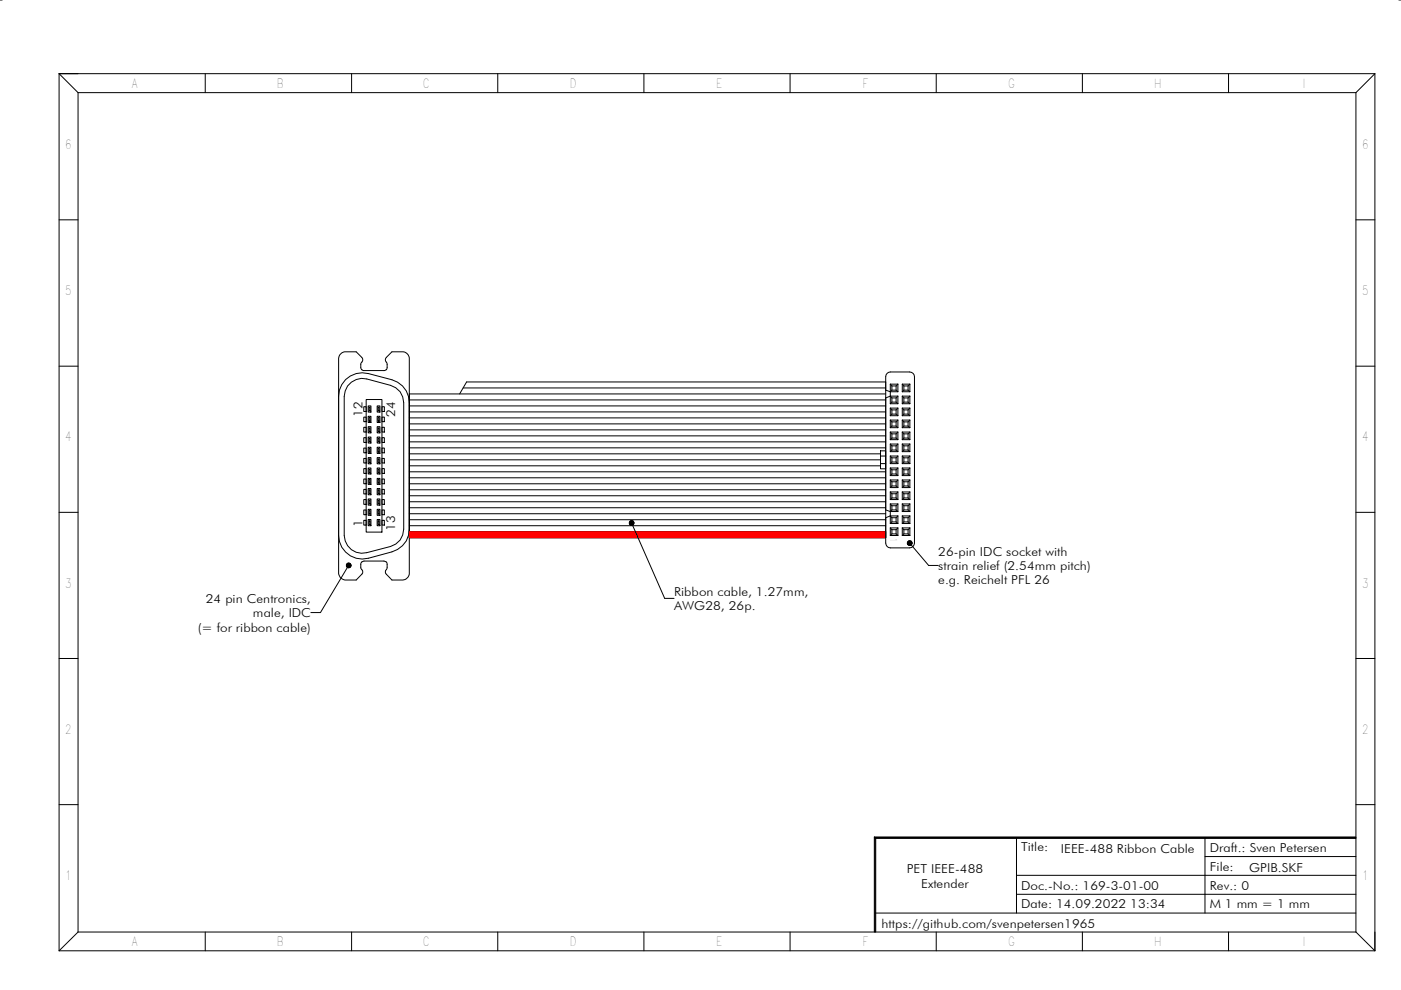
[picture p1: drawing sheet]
<svg xmlns="http://www.w3.org/2000/svg" width="297mm" height="210mm" viewBox="0 0 297 210" stroke-linecap="round" stroke-linejoin="round" font-family="sans-serif">
<g fill="none" stroke="#000" stroke-width=".21">
<path d="M0 0h.5M12.5 15.6l4 4M12.5 15.6h279M12.5 15.6v186M16.5 19.6h271M16.5 19.6v178M43.5 15.6v4M74.5 15.6v4M105.5 15.6v4M136.5 15.6v4M167.5 15.6v4M198.5 15.6v4"/>
<path d="M229.5 15.6v4M260.5 15.6v4M287.5 19.6v178M291.5 15.6l-4 4M291.5 15.6v186M296.6 0h.4M12.5 46.6h4M287.5 46.6h4M12.5 77.6h4M76.7 78.4l-.2-.4v-.9l.2-.3a.72 .72 0 0 0 0-1l-1.2-1.2h-2.5a1.57 1.57 0 0 0-1.2 1.5v45.4a1.52 1.52 0 0 0 1.5 1.5h2.2l1.2-1.2a.91 .91 0 0 0-.2-1.4v-.7a.73 .73 0 0 1 .7-.7h4.2a.66 .66 0 0 1 .7 .7v.7l-.2 .4a.66 .66 0 0 0 0 1l1.2 1.2h2.4a1.54 1.54 0 0 0 1.3-1.5v-45.4a1.45 1.45 0 0 0-1.5-1.5h-2.2l-1.2 1.2a.87 .87 0 0 0 .1 1.2l.1 1-.2 .4M76.7 78.4l.3 .2h4.5l.4-.2M287.5 77.6h4"/>
<path d="M73.7 81.8a3.9 3.9 0 0 1 4.1-1.5l5 1.4a3.7 3.7 0 0 1 2.8 3.7v26.8a3.7 3.7 0 0 1-2.8 3.7l-5 1.3a3.8 3.8 0 0 1-4.8-3.7v-29.5l.2-1.1zM77.1 99.4h.5v1h-.5zM77.1 97.2h.5v1h-.5zM77.1 95h.5v1h-.5zM77.1 92.8h.5v1h-.5zM77.1 90.6h.5v1h-.5zM77.1 88.4h.5v1h-.5zM77.1 86.2h.5v1h-.5zM77.6 84.7h3.4v28.1h-3.4zM78.1 99.2h.6v1.3h-.6zM78.1 97h.6v1.3h-.6zM78.1 94.8h.6v1.3h-.6z"/>
<path d="M78.1 92.7h.6v1.2h-.6zM78.1 90.5h.6v1.3h-.6zM78.1 88.3h.6v1.3h-.6zM78.1 86.1h.6v1.3h-.6zM78.2 99.5h.3v.8h-.3zM78.2 97.3h.3v.8h-.3zM78.2 95.1h.3v.8h-.3zM78.2 92.9h.3v.8h-.3zM78.2 90.7h.3v.8h-.3zM78.2 88.5h.3v.8h-.3zM78.2 86.3h.3v.8h-.3zM80 99.2h.6v1.3h-.6z"/>
<path d="M80 97h.6v1.3h-.6zM80 94.8h.6v1.3h-.6zM80 92.7h.6v1.2h-.6zM80 90.5h.6v1.3h-.6zM80 88.3h.6v1.3h-.6zM80 86.1h.6v1.3h-.6zM80.1 99.5h.3v.8h-.3zM80.1 97.3h.3v.8h-.3zM80.1 95.1h.3v.8h-.3zM80.1 92.9h.3v.8h-.3zM80.1 90.7h.3v.8h-.3zM80.1 88.5h.3v.8h-.3z"/>
<path d="M80.1 86.3h.3v.8h-.3zM81 99.4h.5v1h-.5zM81 97.2h.5v1h-.5zM81 95h.5v1h-.5zM81 92.8h.5v1h-.5zM81 90.6h.5v1h-.5zM81 88.4h.5v1h-.5zM81 86.2h.5v1h-.5zM86.8 85.4a5 5 0 0 0-3.7-4.9l-5-1.3a5 5 0 0 0-6.3 4.8v29.5a5 5 0 0 0 6.3 4.9l5-1.4a5 5 0 0 0 3.7-4.8M86.8 95h101M86.8 93.7h101M86.8 92.4h101"/>
<path d="M86.8 91.1h101M86.8 89.9h101M86.8 88.6h101M86.8 87.3h101M86.8 86.1h101M86.8 84.8h101M98.2 82.3h89.6M98.9 81h88.9v33h-101v-30.5h101M12.5 108.6h4M77.1 110.3h.5v1h-.5zM77.1 108.1h.5v1h-.5zM77.1 105.9h.5v1h-.5z"/>
<path d="M77.1 103.8h.5v.9h-.5zM77.1 101.6h.5v1h-.5zM78.1 110.2h.6v1.3h-.6zM78.1 108h.6v1.3h-.6zM78.1 105.8h.6v1.3h-.6zM78.1 103.6h.6v1.3h-.6zM78.1 101.4h.6v1.3h-.6zM78.2 110.4h.3v.8h-.3zM78.2 108.2h.3v.8h-.3zM78.2 106h.3v.8h-.3zM78.2 103.8h.3v.8h-.3zM78.2 101.6h.3v.8h-.3z"/>
<path d="M80 110.2h.6v1.3h-.6zM80 108h.6v1.3h-.6zM80 105.8h.6v1.3h-.6zM80 103.6h.6v1.3h-.6zM80 101.4h.6v1.3h-.6zM80.1 110.4h.3v.8h-.3zM80.1 108.2h.3v.8h-.3zM80.1 106h.3v.8h-.3zM80.1 103.8h.3v.8h-.3zM80.1 101.6h.3v.8h-.3zM81 110.3h.5v1h-.5zM81 108.1h.5v1h-.5z"/>
<path d="M81 105.9h.5v1h-.5zM81 103.8h.5v.9h-.5zM81 101.6h.5v1h-.5zM86.8 112.7h101v1.3h-101zM86.8 112.7h101M86.8 111.5h101M86.8 110.2h101M86.8 108.9h101M86.8 107.7h101M86.8 106.4h101M86.8 105.1h101M86.8 103.8h101"/>
<path d="M86.8 102.6h101M86.8 101.3h101M86.8 100h101M287.5 108.6h4M12.5 139.6h4M287.5 139.6h4M12.5 170.6h4M185.4 177.5l.3 .3v19.8h-.3zM185.4 177.5h102.1v.3h-101.8zM215.5 177.6v16M255.5 177.6v16M287.5 170.6h4"/>
<path d="M16.5 197.6l-4 4M16.5 197.6h271M43.5 197.6v4M74.5 197.6v4M105.5 197.6v4M136.5 197.6v4M167.5 197.6v4M185.5 193.6h102M198.5 197.6v4M215.5 189.6h72M215.5 185.6h72M229.5 197.6v4"/>
<path d="M255.5 181.6h32M260.5 197.6v4M287.5 197.6l4 4M12.5 201.6h279"/>
</g>
<path d="M185.4 177.6h102.1M185.5 177.5v20.1" fill="none" stroke="#000" stroke-width=".3"/>
<path d="M86.8 112.7h101v1.3h-101z" fill-rule="evenodd" fill="#f00"/>
<path d="M86.8 112.7h101v1.3h-101z" fill="none" stroke="#f00" stroke-width=".21"/>
<g fill="none" stroke="#000" stroke-width=".21">
<path d="M86.8 96.2h99.9M86.8 97.5h99.9M86.8 98.8h99.9M98.9 81l-1.5 2.5M186.7 95.6h1.1v3.8h-1.1zM186.7 96.7h1.1M186.7 98.3h1.1M188.8 83.1l-1-.4v-2.9a1.01 1.01 0 0 1 1-.9h4.1a1.01 1.01 0 0 1 1 .9v35.3a1.01 1.01 0 0 1-1 1.1h-4.1a1.01 1.01 0 0 1-1-1.1v-5.3l1-.4M188.8 81.4h1.6M188.8 83.1h1.6M188.8 84h1.6M188.8 85.6h1.6"/>
<path d="M188.8 86.5h1.6M188.8 88.1h1.6M188.8 89.1h1.6M188.8 90.7h1.6M188.8 91.6h1.6M188.8 93.2h1.6M188.8 94.1h1.6M188.8 95.8h1.6M188.8 96.7h1.6M188.8 98.3h1.6M188.8 99.2h1.6M188.8 81.4v4.2"/>
<path d="M188.8 86.5v1.6M188.8 89.1v1.6M188.8 91.6v1.6M188.8 94.1v1.7M188.8 96.7v1.6M188.8 99.2v1.6M188.8 84l-1 .4v23.7l1 .4M188.8 81.4l.3 .4M188.8 84l.3 .4M188.8 86.5l.3 .4M188.8 89.1l.3 .4M188.8 91.6l.3 .4"/>
<path d="M188.8 94.1l.3 .4M188.8 96.7l.3 .4M188.8 99.2l.3 .4M189.1 81.8h.9M189.1 82.7h.9M189.1 84.4h.9M189.1 85.3h.9M189.1 86.9h.9M189.1 87.8h.9M189.1 89.5h.9M189.1 90.3h.9M189.1 92h.9"/>
<path d="M189.1 92.9h.9M189.1 94.5h.9M189.1 95.4h.9M189.1 97.1h.9M189.1 98h.9M189.1 99.6h.9M189.1 81.8v.9M189.1 84.4v.9M189.1 86.9v.9M189.1 89.5v.8M189.1 92v.9M189.1 94.5v.9"/>
<path d="M189.1 97.1v.9M189.1 99.6v.9M189.1 82.7l-.3 .4M189.1 85.3l-.3 .3M189.1 87.8l-.3 .3M189.1 90.3l-.3 .4M189.1 92.9l-.3 .3M189.1 95.4l-.3 .4M189.1 98l-.3 .3M190 81.8v.9M190 84.4v.9M190 86.9v.9"/>
<path d="M190 89.5v.8M190 92v.9M190 94.5v.9M190 97.1v.9M190 99.6v.9M190 82.7l.4 .4M190 85.3l.4 .3M190 87.8l.4 .3M190 90.3l.4 .4M190 92.9l.4 .3M190 95.4l.4 .4M190 98l.4 .3"/>
<path d="M190.4 81.4v1.7M190.4 84v1.6M190.4 86.5v1.6M190.4 89.1v1.6M190.4 91.6v1.6M190.4 94.1v1.7M190.4 96.7v1.6M190.4 99.2v1.6M190.4 81.4l-.4 .4M190.4 84l-.4 .4M190.4 86.5l-.4 .4M190.4 89.1l-.4 .4"/>
<path d="M190.4 91.6l-.4 .4M190.4 94.1l-.4 .4M190.4 96.7l-.4 .4M190.4 99.2l-.4 .4M191.3 81.4h1.6M191.3 83.1h1.6M191.3 84h1.6M191.3 85.6h1.6M191.3 86.5h1.6M191.3 88.1h1.6M191.3 89.1h1.6M191.3 90.7h1.6"/>
<path d="M191.3 91.6h1.6M191.3 93.2h1.6M191.3 94.1h1.6M191.3 95.8h1.6M191.3 96.7h1.6M191.3 98.3h1.6M191.3 99.2h1.6M191.3 81.4v1.7M191.3 84v1.6M191.3 86.5v1.6M191.3 89.1v1.6M191.3 91.6v1.6"/>
<path d="M191.3 94.1v1.7M191.3 96.7v1.6M191.3 99.2v1.6M191.3 81.4l.3 .4M191.3 84l.3 .4M191.3 86.5l.3 .4M191.3 89.1l.3 .4M191.3 91.6l.3 .4M191.3 94.1l.3 .4M191.3 96.7l.3 .4M191.3 99.2l.3 .4M191.6 81.8h.9"/>
<path d="M191.6 82.7h.9M191.6 84.4h.9M191.6 85.3h.9M191.6 86.9h.9M191.6 87.8h.9M191.6 89.5h.9M191.6 90.3h.9M191.6 92h.9M191.6 92.9h.9M191.6 94.5h.9M191.6 95.4h.9M191.6 97.1h.9"/>
<path d="M191.6 98h.9M191.6 99.6h.9M191.6 81.8v.9M191.6 84.4v.9M191.6 86.9v.9M191.6 89.5v.8M191.6 92v.9M191.6 94.5v.9M191.6 97.1v.9M191.6 99.6v.9M191.6 82.7l-.3 .4M191.6 85.3l-.3 .3"/>
<path d="M191.6 87.8l-.3 .3M191.6 90.3l-.3 .4M191.6 92.9l-.3 .3M191.6 95.4l-.3 .4M191.6 98l-.3 .3M192.5 81.8v.9M192.5 84.4v.9M192.5 86.9v.9M192.5 89.5v.8M192.5 92v.9M192.5 94.5v.9M192.5 97.1v.9"/>
<path d="M192.5 99.6v.9M192.5 82.7l.4 .4M192.5 85.3l.4 .3M192.5 87.8l.4 .3M192.5 90.3l.4 .4M192.5 92.9l.4 .3M192.5 95.4l.4 .4M192.5 98l.4 .3M192.9 81.4l-.4 .4M192.9 84l-.4 .4M192.9 86.5l-.4 .4M192.9 89.1l-.4 .4"/>
<path d="M192.9 91.6l-.4 .4M192.9 94.1l-.4 .4M192.9 96.7l-.4 .4M192.9 81.4v1.7M192.9 84v1.6M192.9 86.5v1.6M192.9 89.1v1.6M192.9 91.6v1.6M192.9 94.1v1.7M192.9 96.7v1.6M192.9 99.2v1.6M192.9 99.2l-.4 .4"/>
<path d="M73.5 119.7l.3-.3 .4 .1 .2 .4-.2 .4-.4 .1-.3-.3zM73.9 119.9l-6 10h-2M133.5 110.7l.3-.3 .4 .1 .2 .4-.2 .4-.4 .1-.3-.3zM133.9 110.9l7 16h2M188.8 100.8h1.6M188.8 101.8h1.6M188.8 103.4h1.6M188.8 104.3h1.6M188.8 105.9h1.6M188.8 106.8h1.6M188.8 108.5h1.6M188.8 109.4h1.6"/>
<path d="M188.8 111h1.6M188.8 111.9h1.6M188.8 113.5h1.6M188.8 101.8v1.6M188.8 104.3v1.6M188.8 106.8v4.2M188.8 111.9v1.6M188.8 101.8l.3 .4M188.8 104.3l.3 .4M188.8 106.8l.3 .4M188.8 109.4l.3 .4M188.8 111.9l.3 .4"/>
<path d="M189.1 100.5h.9M189.1 102.2h.9M189.1 103h.9M189.1 104.7h.9M189.1 105.6h.9M189.1 107.2h.9M189.1 108.1h.9M189.1 109.8h.9M189.1 110.7h.9M189.1 112.3h.9M189.1 113.2h.9M189.1 102.2v.8"/>
<path d="M189.1 104.7v.9M189.1 107.2v.9M189.1 109.8v.9M189.1 112.3v.9M189.1 100.5l-.3 .3M189.1 103l-.3 .4M189.1 105.6l-.3 .3M189.1 108.1l-.3 .4M189.1 110.7l-.3 .3M189.1 113.2l-.3 .3M190 102.2v.8M190 104.7v.9"/>
<path d="M190 107.2v.9M190 109.8v.9M190 112.3v.9M190 100.5l.4 .3M190 103l.4 .4M190 105.6l.4 .3M190 108.1l.4 .4M190 110.7l.4 .3M190 113.2l.4 .3M190.4 101.8v1.6M190.4 104.3v1.6M190.4 106.8v1.7"/>
<path d="M190.4 109.4v1.6M190.4 111.9v1.6M190.4 101.8l-.4 .4M190.4 104.3l-.4 .4M190.4 106.8l-.4 .4M190.4 109.4l-.4 .4M190.4 111.9l-.4 .4M191.3 100.8h1.6M191.3 101.8h1.6M191.3 103.4h1.6M191.3 104.3h1.6M191.3 105.9h1.6"/>
<path d="M191.3 106.8h1.6M191.3 108.5h1.6M191.3 109.4h1.6M191.3 111h1.6M191.3 111.9h1.6M191.3 113.5h1.6M191.3 101.8v1.6M191.3 104.3v1.6M191.3 106.8v1.7M191.3 109.4v1.6M191.3 111.9v1.6M191.3 101.8l.3 .4"/>
<path d="M191.3 104.3l.3 .4M191.3 106.8l.3 .4M191.3 109.4l.3 .4M191.3 111.9l.3 .4M191.6 100.5h.9M191.6 102.2h.9M191.6 103h.9M191.6 104.7h.9M191.6 105.6h.9M191.6 107.2h.9M191.6 108.1h.9M191.6 109.8h.9"/>
<path d="M191.6 110.7h.9M191.6 112.3h.9M191.6 113.2h.9M191.6 102.2v.8M191.6 104.7v.9M191.6 107.2v.9M191.6 109.8v.9M191.6 112.3v.9M191.6 100.5l-.3 .3M191.6 103l-.3 .4M191.6 105.6l-.3 .3M191.6 108.1l-.3 .4"/>
<path d="M191.6 110.7l-.3 .3M191.6 113.2l-.3 .3M192.4 114.9l.4-.2 .4 .1 .2 .3-.2 .4-.4 .2-.4-.3zM192.5 102.2v.8M192.5 104.7v.9M192.5 107.2v.9M192.5 109.8v.9M192.5 112.3v.9M192.5 100.5l.4 .3M192.5 103l.4 .4M192.5 105.6l.4 .3M192.5 108.1l.4 .4"/>
<path d="M192.5 110.7l.4 .3M192.5 113.2l.4 .3M192.9 115.1l4 4.8h2M192.9 101.8l-.4 .4M192.9 104.3l-.4 .4M192.9 106.8l-.4 .4M192.9 109.4l-.4 .4M192.9 111.9l-.4 .4M192.9 101.8v1.6M192.9 104.3v1.6M192.9 106.8v1.7M192.9 109.4v1.6"/>
<path d="M192.9 111.9v1.6"/>
<circle cx="73.9" cy="119.9" r=".5"/>
<circle cx="133.9" cy="110.9" r=".49"/>
<circle cx="192.9" cy="115.1" r=".51"/>
</g>
<g fill="#000">
<circle cx="73.9" cy="119.9" r=".5"/>
<circle cx="133.9" cy="110.9" r=".49"/>
<circle cx="192.9" cy="115.1" r=".51"/>
</g>
<g font-size="2.7">
<text x="27.9" y="18.6">A</text>
<text x="58.7" y="18.6">B</text>
<text x="89.7" y="18.6">C</text>
<text x="120.8" y="18.6">D</text>
<text x="151.8" y="18.6">E</text>
<text x="182.9" y="18.6">F</text>
<text x="213.8" y="18.6">G</text>
<text x="244.7" y="18.6">H</text>
<text x="13.8" y="31.6">6</text>
<text x="288.8" y="31.6">6</text>
<text x="13.8" y="62.6">5</text>
<text x="288.8" y="62.6">5</text>
<text x="13.8" y="93.6">4</text>
<text x="288.8" y="93.6">4</text>
<text x="13.8" y="124.6">3</text>
<text x="288.8" y="124.6">3</text>
<text x="13.8" y="155.6">2</text>
<text x="288.8" y="155.6">2</text>
<text x="13.8" y="186.6">1</text>
<text x="288.8" y="186.6">1</text>
<text x="27.9" y="200.6">A</text>
<text x="58.7" y="200.6">B</text>
<text x="89.7" y="200.6">C</text>
<text x="120.8" y="200.6">D</text>
<text x="151.8" y="200.6">E</text>
<text x="182.9" y="200.6">F</text>
<text x="213.8" y="200.6">G</text>
<text x="244.7" y="200.6">H</text>
</g>
<g font-size="2.6">
<text x="76.8" y="88.4" transform="rotate(-90 76.8 88.4)">12</text>
<text x="83.8" y="88.4" transform="rotate(-90 83.8 88.4)">24</text>
<text x="76.8" y="111.6" transform="rotate(-90 76.8 111.6)">1</text>
<text x="83.8" y="112.5" transform="rotate(-90 83.8 112.5)">13</text>
<text x="198.9" y="117.9">26-pin IDC socket with</text>
<text x="198.9" y="120.9">strain relief (2.54mm pitch)</text>
<text x="198.9" y="123.9">e.g. Reichelt PFL 26</text>
<text x="43.6" y="127.9">24 pin Centronics,</text>
<text x="53.6" y="130.9">male, IDC</text>
<text x="142.9" y="129.4">AWG28, 26p.</text>
<text x="142.9" y="126.4">Ribbon cable, 1.27mm,</text>
<text x="41.9" y="133.9">(= for ribbon cable)</text>
<text x="192.2" y="185.2">PET IEEE-488</text>
<text x="216.5" y="180.5">Title:</text>
<text x="224.9" y="180.9">IEEE-488 Ribbon Cable</text>
<text x="256.5" y="180.6">Draft.: Sven Petersen</text>
<text x="256.5" y="184.6">File:</text>
<text x="264.9" y="184.9">GPIB.SKF</text>
<text x="195.3" y="188.2">Extender</text>
<text x="216.5" y="188.6">Doc.-No.: 169-3-01-00</text>
<text x="256.5" y="188.6">Rev.: 0</text>
<text x="186.9" y="196.9">https://github.com/svenpetersen1965</text>
<text x="216.5" y="192.6">Date: 14.09.2022 13:34</text>
<text x="256.5" y="192.6">M 1 mm = 1 mm</text>
</g>
</svg>
